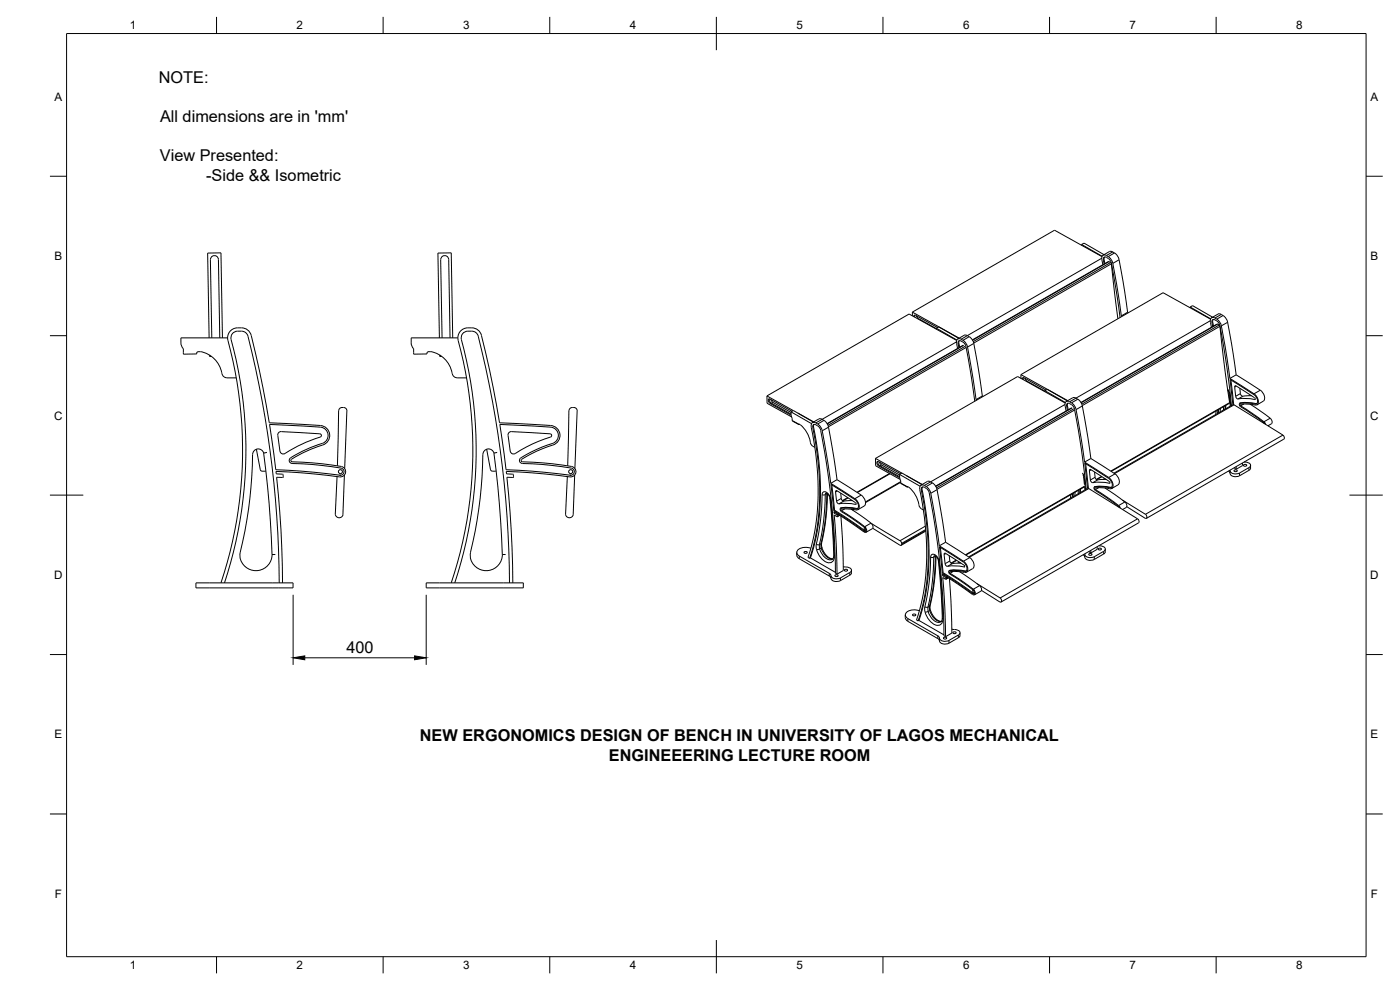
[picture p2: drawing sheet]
<svg xmlns="http://www.w3.org/2000/svg" width="420mm" height="297mm" viewBox="0 0 420 297" stroke-linecap="round" stroke-linejoin="round" font-family="sans-serif">
<!-- layer: Visible -->
<g fill="none" stroke="#000" stroke-width=".3">
<path d="M63.1 77.9l.5 23.5M63.2 77.9a1.2 1.2 0 0 1 1.1-1.2 1.2 1.2 0 0 1 1.3 1.2l.4 23.5M132.2 77.9l.5 23.5M132.3 77.9a1.2 1.2 0 0 1 1.2-1.2 1.2 1.2 0 0 1 1.2 1.2l.4 23.5M324.6 73.3l.7-.4 6 3.5M324.6 73.3v.3M324.6 73.3l6.2 3.6M330.6 77.5l-40.3 23.2M330.7 78l.3 1.4M330.7 77.9a.94 .94 0 0 1 .1-1.2 .94 .94 0 0 1 1.2 0l1.3 .9 .7 1.4 2.5 15.8M330.7 77l-14.2-7.9-42.7 24.5M331.1 78.1l.3 1.1"/>
<path d="M331.5 77.1a2.06 2.06 0 0 0 .1 2M332.6 77.5l-.5-.3a.64 .64 0 0 0-.9 .1 .64 .64 0 0 0-.1 .8M332.6 77.5l.6 .6 .3 .8M333.3 78.8l-.6-.3-40.9 23.5M333.3 78.8l.2 .3 2 16.5M333.5 78.9l2.6 16.4M333.9 75.6l1.3 .9 .7 1.4 2.5 15.8M333.9 75.6l-.7-.2-2.2 1.2M273.8 93.6l14.1 7.9M273.8 93.6v1.2M274.5 94.5l.1 .7M274.8 94.6l6.6 3.7"/>
<path d="M274.8 94.6h-.4l-.2 .4M275 94.7l.7 .9 5.3 3M281 98.5l6.1 3.5M281 98.5l.7-.4 6 3.4M281 98.5v.3M336.5 94.8l.3 .1M338.4 93.7l.2 .1M338.4 93.7l-1.9 1.1M357.2 92.1l.7-.4 6 3.5M357.2 92.1v.3M357.2 92.1l6.1 3.6M363.2 96.3l-40.3 23.2"/>
<path d="M363.3 95.7l-14.2-7.9-42.7 24.6M363.6 98.2a3.7 3.7 0 0 1-.1-2.8 2.39 2.39 0 0 1 2.9 1.9l1.3 6.8 1.4 9.4M363.6 95.3l1.9-1.1a2.96 2.96 0 0 1 2.9 2.5l2.6 15.8M363.7 96.8l.3 1.2M364.1 95.9l-.2 .5 .3 1.4M365.2 96.3l-.6-.3a.64 .64 0 0 0-.8 0 .64 .64 0 0 0-.1 .8M365.2 96.3l.6 .6a162 162 0 0 1 3.5 21.8l.3 3M55 104.6v1.7l4-.1v-.5a5.9 5.9 0 0 1 6 2.7 10.7 10.7 0 0 1 1.8 4.1l.9 .8 3.2 .1M62.8 101.4l-.5-25.5h4l.5 25.5M62.8 106.5l.1 .4h.6M68.3 101.4h-14v1.9l.7 1.3M68.4 102.2a3.2 3.2 0 0 1 4.1-3.8l1.6 .4 .8 .8 .5 1 2.4 10.5 3 15.8 15.4 .8a3.1 3.1 0 0 1 2.8 3.2 3.1 3.1 0 0 1-3.1 2.9l-4.8 2-3.7 2.1"/>
<path d="M68.4 102.2a125.3 125.3 0 0 1-2.1 72.7M69.4 101.9a126.4 126.4 0 0 1-2 73M74.4 100.9a309.4 309.4 0 0 1 9.4 74M74.4 100.9a2.85 2.85 0 0 0-4.1-1.2l-.8 .8-.1 1.4M131.9 101.4l-.5-25.5h4l.5 25.5M132 106.5v.4h.6M137.4 101.4h-14v1.9l.7 1.3v1.7l4-.1v-.5a5.9 5.9 0 0 1 6 2.7 10.7 10.7 0 0 1 1.8 4.1l.9 .8 3.2 .1M137.5 102.2a125.1 125.1 0 0 1-2.1 72.7M137.5 102.2a3.2 3.2 0 0 1 4.1-3.8l1.1 .2 .9 .6 .9 1.4 2.4 10.5 3 15.8 15.4 .8a2.99 2.99 0 0 1 2.7 2.6 2.99 2.99 0 0 1-2.1 3.2 38.1 38.1 0 0 0-9.4 4.4M143.5 100.9a309.4 309.4 0 0 1 9.4 74M143.5 100.9a2.85 2.85 0 0 0-4.1-1.2l-.6 .4-.4 1.1a128.4 128.4 0 0 1-1.9 73.7M230.2 118.8l7.9 4.4"/>
<path d="M230.2 118.8v2.2l7.3 4.1M230.9 119.7v.6l.5 .6M231.1 119.7l6.6 3.7M231.1 119.7h-.2a.75 .75 0 0 0-.3 .7 .75 .75 0 0 0 .5 .6M231.3 119.9l.7 .8 5.4 3M287 102.6l-40.3 23.2M287.1 102.1l-14.3-7.9-42.6 24.6M287.5 103.2l.3 1.1M287.9 102.2l-.2 .5 .3 1.5M288.4 101.8l1.3 .9 .7 1.4 2.5 15.8M288.4 102.3l.9 .6 .6 1.1 2.6 16.4M288.4 101.8a.95 .95 0 0 0-1.2 .1 .95 .95 0 0 0-.1 1.2l.3 1.5"/>
<path d="M288.5 102.3a.64 .64 0 0 0-.9 .1 .64 .64 0 0 0-.1 .8M289.1 103.6l-40.9 23.5M290.3 100.7l1.3 1 .7 1.3 2.5 15.8M290.3 100.7l-.8-.2-2.1 1.2M292.9 119.9l.3 .1M294.8 118.8l.2 .1M294.8 118.8l-1.9 1.1M306.4 112.4l14 7.8M306.4 112.4v1.1M306.8 113.7l.2-.4 .4 .1 6.5 3.6M307.1 113.3v.6M307.6 113.5l.6 .9 5.4 3"/>
<path d="M313.6 117.2l.7-.4 6 3.5M313.6 117.2v.3M313.6 117.2l6.1 3.6M321.9 119.4l-1.9 1M321.9 119.4l1 .1M322.9 119.5l.5 .3M323.5 119.8l.7 .6 .6 1.4 2.6 15.8M368.4 117.1l.4 .8M368.8 117.9l.4 4M368.8 117.9l.2 .2M369.1 113.5l7.2 4.6a2.45 2.45 0 0 1 1 3.3l-.6 .1-2.6-.3-1.9 .2 .1 .4 7 4.8M369.4 114l.8 7.4"/>
<path d="M371 112.5l7.2 4.6a2.33 2.33 0 0 1 .9 3.3l-1.9 1.1M371 112.5l-1.9 1M371.6 119.7l2.8-.1 2.1 .3 .2-.2-.2-.4-5.7-3.6-.3 .5 .3 2.7 .3 .6 .5 .2M372.1 116.5l.2 1.8 .7 .6M375.6 118.7l-2.6 .2M75.8 136.3a136.3 136.3 0 0 1-3.8 30.3 4.8 4.8 0 0 0 5 4.6 4.8 4.8 0 0 0 4.7-4.8M76.9 134.8l1.2 6.2 .5 .4 1.2-.1M79.1 135.9a470.5 470.5 0 0 1 2.6 30.5h.9M79.1 135.9a1.68 1.68 0 0 0-1.8-1.2 1.68 1.68 0 0 0-1.5 1.6M80.1 135.7l-1 .2M83.6 129.8l.8-.3 5.8 .3 5.8 .4 .5 .4-.4 .5-5.9 2.4-4.6 2.6a1.02 1.02 0 0 1-1.6-.8l-.6-4.7zM87.4 137.9l-.1 .4 .4 .2"/>
<path d="M87.7 139.1l5.9 .2 8.8 1.1M87.7 138.6l8.9 .5 5.9 .9M87.7 139.1a.92 .92 0 0 1-.9-.8 .92 .92 0 0 1 .5-1l1.8-1.1a38.8 38.8 0 0 1 7.7-3.2 2.51 2.51 0 0 0 1.7-2.6 2.51 2.51 0 0 0-2.2-2.2l-15.4-.9 1.9 13.6 7.6 .5 11.5 1.2M101.6 123.3l-.3 16.5M101.6 123.3a1.26 1.26 0 0 1 1.3-1.1 1.26 1.26 0 0 1 1.2 1.1M102.5 140a1.58 1.58 0 0 1 1.2 1.8 1.58 1.58 0 0 1-1.8 1.3l-11.4-1.2-7.7-.5 .1 .8h1.9l.2 .9M104.1 123.3l-.7 17.3M144.9 136.3a141.6 141.6 0 0 1-3.8 30.3 4.8 4.8 0 0 0 5 4.6 4.8 4.8 0 0 0 4.7-4.8M146 134.8l1.2 6.2M148.2 135.9a470.5 470.5 0 0 1 2.6 30.5h.9M148.2 135.9a1.68 1.68 0 0 0-1.8-1.2 1.68 1.68 0 0 0-1.5 1.6M149.2 135.7l-1 .2"/>
<path d="M154.7 136.1a1.02 1.02 0 0 1-1.6-.8l-.6-5 .2-.5 .5-.3 11.9 .7 .4 .2v.4l-.3 .3-5.5 2.1-5.1 2.9M156.5 137.9l-.1 .4 .4 .2M156.8 139.1l5.9 .2 8.8 1.1M156.8 138.6l8.9 .5 5.9 .9M156.8 139.1a.92 .92 0 0 1-.9-.8 .92 .92 0 0 1 .5-1l3-1.7 4.9-2.1a3.1 3.1 0 0 0 3.3-3.1 2.5 2.5 0 0 0-2.2-2.2l-15.4-.9 1.9 13.6 7.7 .5 11.4 1.2M170.4 139.8l.4-16.5a1.26 1.26 0 0 1 1.2-1.1 1.26 1.26 0 0 1 1.2 1.1l-.7 17.3M171.6 140a1.58 1.58 0 0 1 1.2 1.8 1.58 1.58 0 0 1-1.8 1.3l-11.4-1.2-7.7-.5 .1 .8h1.9l.2 .2M231.1 121.1l6.3 3.5M231.4 120.9l6 3.4M237.4 123.6v1.1l.4 .9M237.4 123.6l.7-.4 6 3.4M237.4 123.6l6.1 3.5"/>
<path d="M237.7 125.6v.6M237.8 126.2v.1M237.8 126.3l1.9 1.1M239.4 123.9l4.8 2.7M239.8 127.3l.1 .1M239.8 127.3v-.1a8 8 0 0 1 3.4 5.4M239.8 127.2v.1M239.9 127.3v.1M243.2 132.6l.5 1.1 .8 .5M243.5 128.2a76.6 76.6 0 0 1-.5 37.5l-.5 1.5 .5 .3M243.5 128.2a.94 .94 0 0 1 .1-1.2 .94 .94 0 0 1 1.2-.1l1.3 1 .7 1.4 2.5 15.7M244.3 127.3l-.2 .5a79 79 0 0 1-.4 38.1l-.5 1.5"/>
<path d="M245.7 125.7l-1.9 1.1M245.7 125.7l1 .1M246.7 125.8l1.3 1 .6 1.3 2.6 15.8M262.7 137.5l8 4.5M262.7 137.5l.1 2.2 7.3 4.1M263.5 138.4v.7l.5 .6M263.9 138.6l.7 .9M264 139.7l6 3.3M264.6 139.5l5.4 3M319.6 121.4l-40.3 23.2M319.7 120.9l-14.3-7.9-42.7 24.5M320 123.3a3.7 3.7 0 0 1-.1-2.8 2.45 2.45 0 0 1 2.9 1.9l2.7 16.2"/>
<path d="M320.4 123.1a1.92 1.92 0 0 1 .1-2.1l.5 .1 1.2 .9a161.7 161.7 0 0 1 3.5 21.8l.3 3M320.4 121.8l.2 1.1M320.5 121l-.2 .8M321.6 122.4l-40.8 23.5M324.4 120.8l40.9-23.6 .8 .5 1.6 13.9 1.3 9.2M325.5 138.6l7.2 4.7M325.8 139.1l.8 7.4M327.4 137.6l7.2 4.6a2.35 2.35 0 0 1 .9 3.3l-1.9 1.1M327.4 137.6l-1.9 1M365 123.3l-.2 1.1M365.5 123l-.1 1.1M365.7 122.8l-.1 1.1"/>
<path d="M367.9 121.6l-.1 1.1M369 120.8l-35.5 20.6M370 121.4l15 9.1M372.2 121a.59 .59 0 0 0-.3 .6 .59 .59 0 0 0 .4 .4l7 4.8M372.2 121l2.5-.1 2 .3M372.3 120.9l-.3 .1M372.4 120.9h-.1M372.4 120.9l2.5-.1 2 .3M372.9 138.9v.8l-1.9 1.1M373.3 139.4l.5-.1 .3 .4-.6 .2-.3-.2zM373.4 138.6a1.57 1.57 0 0 1 1.9 1.2l-.5 .5-2.8 1.6a1.89 1.89 0 0 1-2.9-.8M375.2 121.3l6 4.2"/>
<path d="M375.3 139.6l-.2 1.3-3.1 1.9a2.08 2.08 0 0 1-2.8-.7l-.1-.8M376.7 121.2h.3a1.86 1.86 0 0 0-.6-2.7l-7.3-4.7 .9 7.6-35.7 20.6M376.9 121.1l-.3 .1M377.2 121.1h-.3M379.3 126.8h.1M379.3 126.8l.3 .4M379.3 126.8l-.2 .1M379.3 126.6l.5 .7M381.2 125.5l-1.9 1.1M381.2 125.5l.5 .6v.9l-1.2 .8M385 130.5l-41.2 23.8M385 130.6l.4 .6-.1 .6-41.3 23.7"/>
<path d="M85 143l-.2 .3-1.8-.1 1.3 15.8 .5 15.9M101.9 142.6h.1M102.4 140.4v.1M102.4 140.4a1.09 1.09 0 0 1 .8 1.4 1.09 1.09 0 0 1-1.3 .8M103.4 142.5l-.5 11.9a1.17 1.17 0 0 1-1.2 .9 1.17 1.17 0 0 1-1.1-1l.6-11.3M147.2 141l.3 .3 1.2 .1M148.9 141.3l-.2 .1M154.1 142.4v.7M154.1 143l-.2 .3-1.8-.1 1.3 15.8 .5 15.9M171 142.6h.1M171.5 140.4v.1M171.5 140.4a1.09 1.09 0 0 1 .8 1.4 1.09 1.09 0 0 1-1.3 .8"/>
<path d="M172.5 142.5l-.5 11.9a1.17 1.17 0 0 1-1.2 .9 1.17 1.17 0 0 1-1.1-1l.6-11.3M247.9 147.9l.6 .4 .5 1.1M248.3 148.2l-.4 7.1-1.4 8.3 .3 1.1 .9 1.6 1.2 1.1 1.1 .3M249 149.4l.2 .1M249 149.4l.9 9.2 .3 8.1M249.3 145l7.3 4.6a2.45 2.45 0 0 1 .9 3.3l-5-.1M249.6 145.5l.9 7.6M250.2 153.2l9 6.1M250.3 153.9l.9 .6 .1 .5M250.3 153.9v-.4l9 6.1 .5 .1a1.09 1.09 0 0 0-.3-1.7M250.5 153.1l9 6.1M250.5 153.1l-.3 .1"/>
<path d="M250.7 153.7l-.4 .2M250.8 147.6l.1-.4 .4 .1 5.5 3.6v.4a14.1 14.1 0 0 0-5.2-.1l-.5-.6-.3-3M251.2 143.9l7.2 4.6a2.36 2.36 0 0 1 .9 3.3M251.2 143.9l-1.9 1.1M251.3 155l-.9-.5 .6 9 .2 8.8M252 154.6l-.7 .5M252.2 152.5a11.2 11.2 0 0 1 5.2 0M252.2 152.5v.5l.3 .5 7 4.8M252.3 152.5h3.2a1.97 1.97 0 0 0 2 0l.1-1.2-.7-1.1-7.5-4.9 .8 7.9M252.3 148l.2 1.8 .4 .5 2.9-.1M252.4 154.8l.6 9.9 .1 6.5-1.9 1.1M252.4 152.8l.1 .5 7 4.7"/>
<path d="M252.5 152.8h-.1M254.6 149.4l-1.7 .9M255.4 152.7l6 4.3M255.9 152.8l-.2 .1M256.2 152.9l-.3 .1M257.1 152.6l-.2 .1M259.2 159.3h.1M259.3 151.8l-1.8 1.1M259.5 158.3h.1M259.5 158.3a.58 .58 0 0 1 .5 .6 .58 .58 0 0 1-.5 .5l-.2-.1M259.5 158.3v.5l.4 .1M259.8 159.3l-.3-.2-.3 .2"/>
<path d="M261.4 157l-1.9 1M261.4 157l.5 .6v.9l-2 1.2M261.6 157.1l8.5 5.1M261.9 158.5l8.2 5.1h.3l.2-.3M267.1 142.1l-9.8 5.7M270 142.4l.7-.5 6 3.5M270 142.4v.8M270 142.4l6.1 3.5M270 143.1l.3 1.2M270.3 142.2l-6.8-3.8a.75 .75 0 0 0-.3 .8 .75 .75 0 0 0 .5 .6l6.3 3.5M270.3 144.3l.1 .8 1.9 1M270.3 144.7l-10.5 6.1"/>
<path d="M270.3 144.5l-10.6 6.1M272 142.7l4.8 2.7M272.2 146l.1 .1M272.2 146l.3 .1M272.3 146.1v-.1a7.9 7.9 0 0 1 3.5 5.4M272.4 146l-.1 .1M275.8 151.4l.4 1 .9 .6M276 146.9a76.6 76.6 0 0 1-.4 37.6l-.5 1.5 .4 .3M276.7 146.9a76.9 76.9 0 0 1-.4 37.7l-.5 1.6M276.9 146.1l-.2 .8M277.4 145.7l1.3 .9 .6 1.4 2.6 15.8M277.4 146.2l1.2 .9a164.1 164.1 0 0 1 3.6 22.7l.7 9.1 .4 11.9 .5 .2"/>
<path d="M277.4 145.7a.95 .95 0 0 0-1.2 0 .95 .95 0 0 0-.1 1.2M277.4 146.2a.64 .64 0 0 0-.8 .1 .64 .64 0 0 0-.1 .8 77.6 77.6 0 0 1-.4 37.6l-.6 1.6M277.8 159.3l-7.4 4.3M278.3 144.5l-1.9 1.1M278.3 144.5l1 .1M279.3 144.6l1.3 .9 .6 1.4 2.6 15.8M321.4 148.4l-.2 1.1M321.9 148.1l-.1 1.1M322.1 148l-.1 1M324.3 146.7l-.1 1.1M325 142.4l.2 .6M325.2 143l.2 .2"/>
<path d="M325.2 143l.3 2.4M325.6 147l-.1-1-35.6 20.5M326.4 146.5l-35.7 20.6M326.4 146.5l15 9.2-41.2 23.7M327.2 144l-.3-2.7 .3-.5 5.8 3.7-.1 .5M327.2 144l.6 .8a13.9 13.9 0 0 1 5.2 .2M328.4 146.1l2-.1 2.6 .3M328.5 141.6l.2 1.8 .4 .5 2.9-.1M328.7 146l-.4 .4 .4 .8 7 4.7M328.8 146h-.1M328.8 146l2.5-.1 2 .3M330.7 143l-1.6 .9"/>
<path d="M331.5 143.6l-.4 .3M331.6 146.4l6 4.2-1.9 1.1M332.7 143.3a2.45 2.45 0 0 1 1 3.2l-.7 .1-2.5-.3-2 .2 .2 .4 7 4.8M332.8 143.6l-7.3-4.7 .9 7.6M332.8 143.6a1.87 1.87 0 0 1 .6 2.7h-.4M333.3 146.2l-.3 .2M333.6 146.2h-.3M335.7 151.9h.1M335.7 151.9l.3 .4M335.7 151.7l.5 .8M336.8 150l7 4.3M337.6 150.6l.6 .9-.2 .7"/>
<path d="M338 152.3l-1.1 .6M338.2 152l5.8 3.6 .2-.6-.4-.7M341.4 155.7l.4 .6-.1 .6-41.3 23.7M368.6 141.4l.6 .6M370.5 141h.5l.3 .3-.6 .2-.4-.2zM370.5 140.3v.2l.5 .3M371 140v.8M58.8 174.9h29.1v1.5h-29.1zM127.9 174.9h29.2v1.5h-29.2zM239.1 165.8a1.62 1.62 0 0 0 .8 1.8l9 5.2M241.4 165.6l.5-.1 .4 .3-.6 .2-.4-.2zM243 167.5a74 74 0 0 0 1.3-37.1l-.4-2.5a.57 .57 0 0 1 .3-.5 .57 .57 0 0 1 .7 0l1.1 .9a164.1 164.1 0 0 1 3.6 22.7l.7 9.1 .4 11.9 .5 .3"/>
<path d="M243.2 167.4l7.5 4.3M243.2 167.4l-.2 .1M243.3 164.5a3.4 3.4 0 0 0-4.1 .9 1.19 1.19 0 0 0 .7 1.4l9 5.2 .5 .7M248.9 172.8l.5 .7M250.2 166.7l.2 .2M250.2 166.7l-.1 .7-.4 .5M250.7 172.5l.5-.1 .3 .4-.6 .2-.3-.2zM253.1 170l.8 .1M253.5 170.9l.5-.1 .4 .4-.6 .2-.4-.2zM253.9 170.1l.9 .2a.77 .77 0 0 1 .7 .6 .77 .77 0 0 1-.5 .9l-2.8 1.6a2.06 2.06 0 0 1-2.8-.7M255.5 171.1l-.2 1.3-3.1 1.8a2.08 2.08 0 0 1-2.8-.7v-.8M270.1 162.2l.5 .8"/>
<path d="M270.6 163.1v.2M280.5 166.7l.6 .4 .5 1M280.9 166.9l-.5 7.7-1.3 7.7 .4 1.5 1.1 1.6 1.1 .9 .8 .1M281.6 168.1l.2 .2M281.6 168.1l.8 9.3 .4 8M281.9 163.8l7.2 4.6a2.45 2.45 0 0 1 1 3.2l-5.1-.1M282.2 164.2l.8 7.6M282.8 172l9 6.1M282.9 172.7l.9 .5 .1 .5M282.9 172.7v-.4l8.9 6.1 .6 .1a1.09 1.09 0 0 0-.3-1.7M283 171.8l9.1 6.1M283 171.8l-.2 .2"/>
<path d="M283.2 172.5l-.3 .2M283.5 166h.3l5.5 3.6 .2 .5a15.3 15.3 0 0 0-5.3-.2l-.6-.8zM283.8 173.8l-.9-.5 .6 9 .3 8.7M283.8 162.7l7.2 4.6a2.33 2.33 0 0 1 .9 3.3l-1.9 1.1M283.8 162.7l-1.9 1.1M283.9 173.7l-.1 .1M284.6 173.4l-.8 .4M284.8 171.3a10.8 10.8 0 0 1 5.2 0M284.8 171.3l-.1 .4 .4 .6 7 4.7M284.8 171.3l3.3-.1a1.97 1.97 0 0 0 1.9 0l.1-1.1-.6-1.1-7.6-4.9 .9 7.9M284.9 166.7l.2 1.8 .4 .5h2.9M284.9 173.6l.5 6.6 .3 9.7-1.9 1.1"/>
<path d="M285 171.6l.1 .4M285.1 172l7 4.8M287.1 168.2l-1.6 .9M287.9 168.7l-.5 .3M288 171.5l6 4.2M289.7 171.3l-.3 .2M291.8 178.1h.1M291.8 178.1h.6M292.1 177h.1M292.1 177a.58 .58 0 0 1 .4 .6 .58 .58 0 0 1-.5 .6l-.2-.2M292.1 177.1l-.1 .5 .4 .1M293.2 175.1l7 4.3"/>
<path d="M294 175.7l-1.9 1.1M294 175.7l.5 .7v.8l-2 1.3M294.6 177.2l5.5 3.4M300.2 179.4l.4 .9-.3 .4-.2-.1M325 166.5h.1M325.1 166.5l.5 .6M325.5 166.2l.1 .2M325.5 166.4v.8M325.6 166.3a1.97 1.97 0 0 0 2.8 .7M326.9 166.1h.5l.3 .3-.6 .2-.4-.2zM326.9 165.4v.2l.5 .3M327.4 165.1v.8"/>
<path d="M329.3 164v.8l-1.9 1.1M329.7 164.5h.5l.3 .3-.6 .2-.3-.2zM329.8 163.8a1.57 1.57 0 0 1 1.9 1.1l-.5 .5-2.8 1.7M331.2 166.2l-2.8 1.7a2.07 2.07 0 0 1-2.8-.7M331.7 164.7v.9M331.7 165.5l-.5 .7M271.7 184.5a1.63 1.63 0 0 0 .8 1.9l9 5.2 .4 .7M274 184.3l.5-.1 .3 .4-.6 .2-.3-.2zM275.8 186.2l7.5 4.3M275.8 186.2l-.3 .1M275.9 183.3a3.4 3.4 0 0 0-4.1 .9 1.19 1.19 0 0 0 .7 1.4l9 5.2 .4 .7M281.9 191.5v.8"/>
<path d="M282.8 185.4l.2 .3M282.8 185.4l-.1 .7-.4 .5M283.3 191.3l.4-.1 .4 .3-.6 .2-.4-.2zM285.7 188.8a2.75 2.75 0 0 1 2.4 .9l-.5 .8M286.1 189.6h.5l.3 .3-.6 .2-.3-.2zM287.6 191.4l-2.8 1.6a2.07 2.07 0 0 1-2.8-.7M287.6 190.5l-2.8 1.7a2.06 2.06 0 0 1-2.8-.7M288.1 189.9v1l-.5 .4"/>
<circle cx="102.2" cy="141.5" r=".6"/>
<circle cx="171.3" cy="141.5" r=".6"/>
</g>
<!-- layer: Visible Narrow -->
<g fill="none" stroke="#000" stroke-width=".3">
<path d="M331.4 77.9l-.3 .2M332.8 78.5l-40.9 23.6M333.3 78.8l-41.2 23.7M333.5 79.1l-41.3 23.8M333.9 75.6l-1.9 1.1M334.5 75.9l-1.9 1.1M335.9 77.9l-1.9 1.1M275.6 95.6l-.1 .1M363.9 96.7l-.2 .1M365.4 97.2l-40.9 23.6M365.9 97.5l-41.2 23.8M366.1 97.9l-41.3 23.8"/>
<path d="M366.5 94.3l-1.9 1.1M367.1 94.7l-1.9 1.1M368.4 96.7l-1.9 1.1M287.8 103l-.3 .2M289.2 103.6l-40.9 23.6M289.7 103.9l-41.2 23.7M289.9 104.3l-41.3 23.7M290.3 100.7l-1.9 1.1M290.9 101l-1.9 1.1M292.2 103l-1.8 1.1M308.2 114.4l-.1 .1M322.9 119.5l-1.9 1.1"/>
<path d="M323.4 119.8l-1.8 1.1M368.4 116.8l.6 1.2 .4 3.8M371.1 115.9l-.6 .3M372.3 118.1l-1.5 .8M373 118.9l-1.4 .8M376.7 119.8l-.2 .1M378.2 117.1l-1.9 1.1M231.4 120.9l-.3 .2M232 120.7l-.5 .3M237.7 126.2l1.9 1M244.2 128.2l-.3 .1M246.7 125.8l-1.9 1.1"/>
<path d="M247.3 126.1l-1.9 1.1M248.6 128.2l-1.8 1.1M264 139.7l-.3 .1M264.6 139.5l-.5 .3M320.3 121.8l-.2 .1M321.8 122.4l-41 23.6M322.3 122.6l-41.2 23.8M322.5 123l-41.3 23.8M324.8 121.8l-1.9 1.1M366.3 122.6l-.1 1M367.2 122v1M367.7 121.7l-.1 1.1"/>
<path d="M369 120.8l-35.6 20.6M370.4 121.5l-35.9 20.6M372.3 120.9l-.3 .1M372.4 120.9l-.2 .1M373.3 121.2l-1 .6M246.7 148.4a65 65 0 0 1-1.7 14.9M246.7 148.4h1M246.7 148.4a.83 .83 0 0 1 .6-.9 .83 .83 0 0 1 .9 .3l.7 .8 .3 .9 .8 8.8 .4 8.6M247.7 148.4a67.7 67.7 0 0 1-1.8 15M247.9 147.9l-.2 .5M248.1 148.2a64.2 64.2 0 0 1-1.7 14.9M248.1 148.2l-.4 .2"/>
<path d="M248.1 148v.1M248.2 148.1l-.1 .1M251.3 147.3l-.5 .3M251.5 154.3l-.3 .2M251.7 154.4l-.4 .2M252 154.6l-.7 .4M252.5 149.5l-1.4 .9M252.6 152.3l-.4 .2M253.2 150.4l-1.4 .8M253.5 152.7l-1 .6M254.4 149.3l-1.6 .9M256.9 151.3l-.1 .1"/>
<path d="M258.4 148.5l-1.8 1.1M267 142.1l-9.8 5.6M270.3 144.9l1.9 1.1M276.7 146.9l-.2 .2M277.7 157.9l-7.6 4.3M277.8 158.9l-7.2 4.2M277.8 159.1l-7.2 4.2M279.3 144.6l-1.9 1.1M279.8 144.9l-1.8 1.1M281.2 146.9l-1.9 1.1M322.7 147.7l-.1 1M323.6 147.1v1.1"/>
<path d="M324.1 146.8l-.1 1.1M324.8 141.9l.6 1.3 .4 3.7M325.5 145.9l-35.7 20.6M326.7 146.6l-35.8 20.6M327.5 141l-.6 .3M328.7 143.2l-1.5 .8M328.8 146l-.4 .2M329.4 144l-1.4 .8M329.7 146.3l-1 .6M330.6 142.9l-1.6 1M331.7 143.7l-.2 .1M333.1 144.9l-.2 .1"/>
<path d="M334.6 142.2l-1.9 1.1M368.7 141.4h.1M372 141.9v.9M374.8 140.3v.8M239.9 166.8v.8M245 163.3l.1 1.6M245 163.3l.9 .1M245.1 164.9a4.9 4.9 0 0 0 4.1 4 1.69 1.69 0 0 0 1.2-2M245.9 163.4l.1 1.3M246 164.7l-.9 .2M246 164.7a4 4 0 0 0 3.4 3.3l.4-.2M246.4 163.1l-.5 .3"/>
<path d="M246.4 163.1l.1 1.3M246.4 164.4l-.4 .3M246.5 164.4a4 4 0 0 0 3.4 3.3M246.6 162.9l-.2 .2M246.7 164.2l-.2 .2M248.9 172v.8M252.2 173.4v.8M255 171.8v.8M279.3 167.2a65 65 0 0 1-1.7 14.9M279.3 167.2h.9M279.3 167.2a.83 .83 0 0 1 .5-.9 .83 .83 0 0 1 1 .3l.9 1.2a162.9 162.9 0 0 1 1.2 18.5 1.63 1.63 0 0 1-1.1 1.3 1.63 1.63 0 0 1-1.6-.4 5.6 5.6 0 0 1-2.6-5.1l.9 .1M280.2 167.2a65.8 65.8 0 0 1-1.7 15"/>
<path d="M280.5 166.7l-.3 .5M280.7 166.9a67.7 67.7 0 0 1-1.7 15l-.5 .3M280.7 166.9l-.5 .3M280.7 166.7v.2M280.8 166.8l-.1 .1M283.9 166.1l-.6 .3M284.1 173l-.3 .2M284.2 173.2l-.4 .2M284.6 173.3l-.7 .4M285.1 168.3l-1.5 .8M285.2 171.1l-.4 .2M285.8 169.1l-1.4 .8"/>
<path d="M286.1 171.4l-1 .6M287 168l-1.6 1M288.1 168.8l-.2 .2M289.5 170l-.2 .1M291 167.3l-1.9 1.1M325.1 166.5h.1M328.4 167.1v.8M331.2 165.4v.8M272.5 185.6v.8M278.5 182.2l.1 1.3M278.5 183.5a4 4 0 0 0 3.5 3.2l.3-.1M278.6 183.4l-1 .3"/>
<path d="M279 183.2l-.4 .3M279 183.2a4 4 0 0 0 3.5 3.2M279.2 181.7l-.3 .5 .1 1M279.2 182.9l-.2 .3M281.5 190.8v.8M284.8 192.2v.8M287.6 190.5v.9"/>
</g>
<!-- layer: Border -->
<g fill="none" stroke="#000" stroke-width=".3">
<path d="M20 10.1h390v276.9h-390zM65 5.1v5M115 5.1v5M165 5.1v5M215 5.1v10M265 5.1v5M315 5.1v5M365 5.1v5M15 52.9h5M410 52.9h5M15 100.7h5M410 100.7h5"/>
<path d="M15 148.6h10M405 148.6h10M15 196.4h5M410 196.4h5M15 244.2h5M410 244.2h5M65 287v5M115 287v5M165 287v5M215 282.1v9.9M265 287v5M315 287v5"/>
<path d="M365 287v5"/>
</g>
<!-- layer: Dimensions -->
<path d="M88 178.5v21M127.9 178.5v21M91.5 197.4h32.9" fill="none" stroke="#000" stroke-width=".3"/>
<path d="M88 197.4l3.5-.6v1.2zM124.4 196.8l3.5 .6-3.5 .6z" fill="#000" stroke="#000" stroke-width=".3"/>
<g font-size="4.9">
<text x="47.6" y="25">NOTE:</text>
<text x="48" y="36.6">All dimensions are in 'mm'</text>
<text x="48" y="48.3">View Presented:</text>
<text x="61.9" y="54.2">-Side &amp;&amp; Isometric</text>
<text x="103.9" y="195.9">400</text>
<text x="126" y="222.4">NEW ERGONOMICS DESIGN OF BENCH IN UNIVERSITY OF LAGOS MECHANICAL</text>
<text x="182.7" y="228.3">ENGINEEERING LECTURE ROOM</text>
</g>
<g font-size="3.5">
<text x="39" y="8.8">1</text>
<text x="89" y="8.8">2</text>
<text x="139" y="8.8">3</text>
<text x="189" y="8.8">4</text>
<text x="239" y="8.8">5</text>
<text x="289" y="8.8">6</text>
<text x="339" y="8.8">7</text>
<text x="389" y="8.8">8</text>
<text x="16.3" y="30.2">A</text>
<text x="411.3" y="30.2">A</text>
<text x="16.3" y="78">B</text>
<text x="411.3" y="78">B</text>
<text x="16.2" y="125.9">C</text>
<text x="411.2" y="125.9">C</text>
<text x="16.2" y="173.7">D</text>
<text x="411.2" y="173.7">D</text>
<text x="16.3" y="221.6">E</text>
<text x="411.3" y="221.6">E</text>
<text x="16.4" y="269.4">F</text>
<text x="411.4" y="269.4">F</text>
<text x="39" y="290.8">1</text>
<text x="89" y="290.8">2</text>
<text x="139" y="290.8">3</text>
<text x="189" y="290.8">4</text>
<text x="239" y="290.8">5</text>
<text x="289" y="290.8">6</text>
<text x="339" y="290.8">7</text>
<text x="389" y="290.8">8</text>
</g>
</svg>
